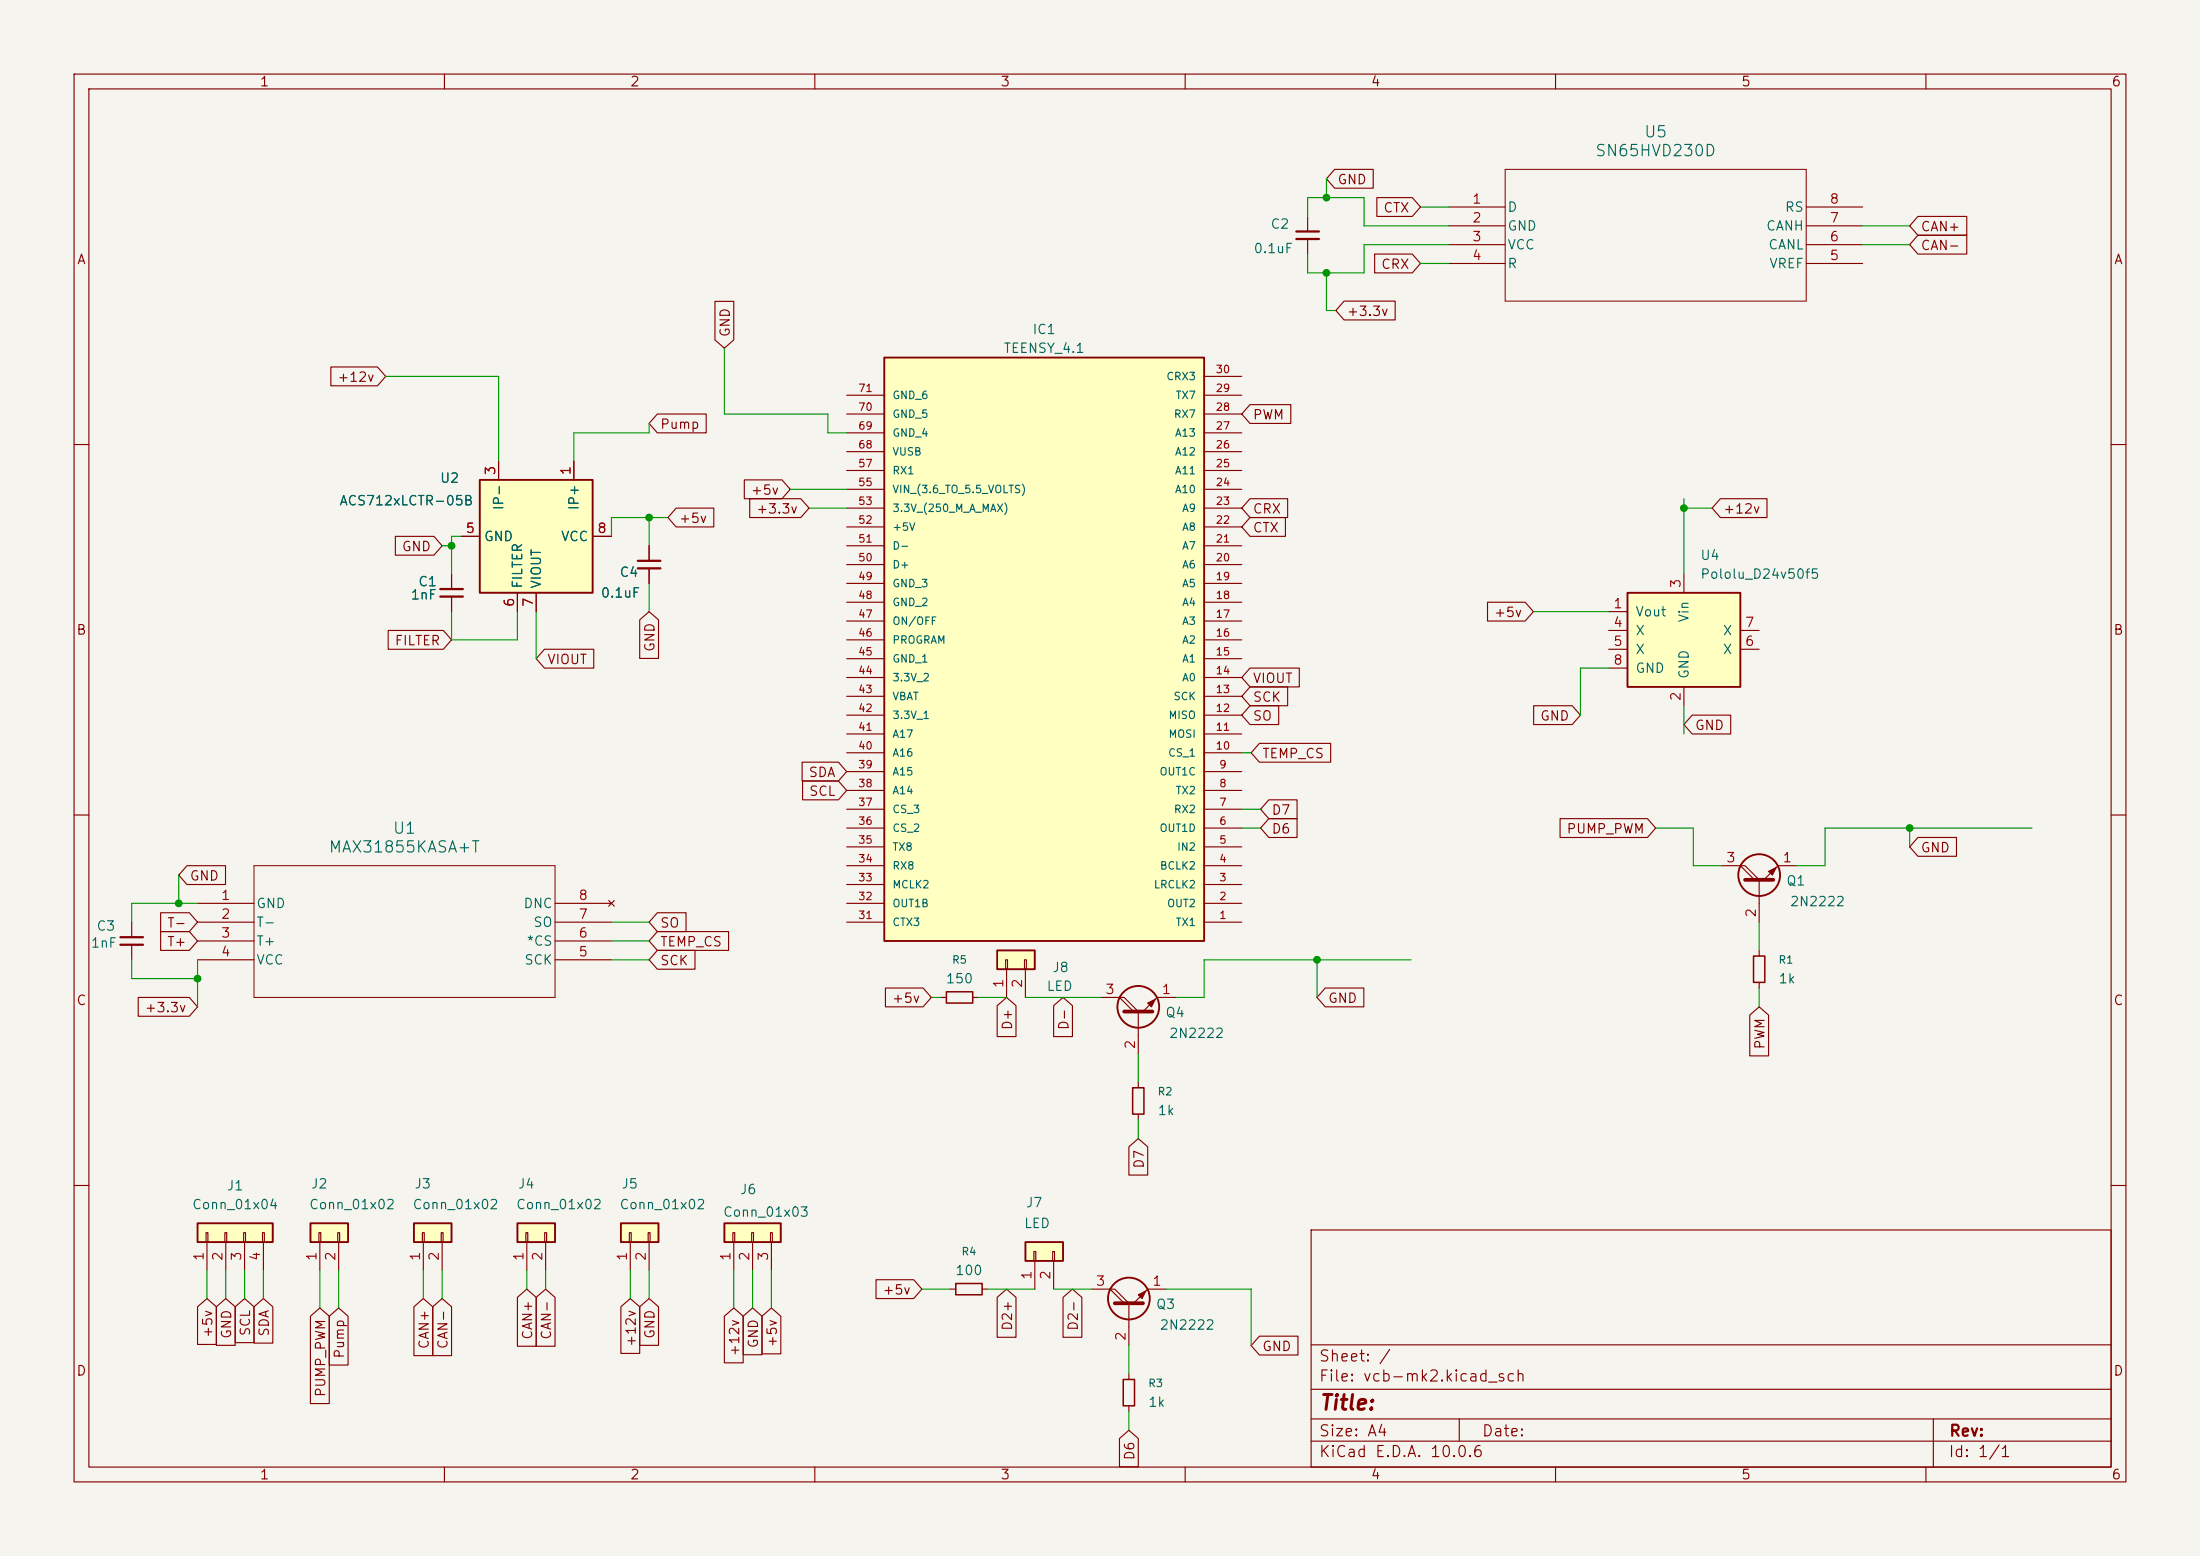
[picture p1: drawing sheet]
<svg xmlns="http://www.w3.org/2000/svg" width="297mm" height="210mm" viewBox="0 0 297 210" stroke-linecap="round" stroke-linejoin="round" font-family="sans-serif">
<path d="M0 0h297v210h-297z" fill="#f5f4ef" stroke="#f5f4ef" stroke-width=".14"/>
<g fill="none" stroke="#840000" stroke-width=".15">
<path d="M10 10h277v190h-277zM12 12h273v186h-273zM60 10v2M110 10v2M160 10v2M210 10v2M260 10v2M10 60h2M285 60h2M10 110h2M285 110h2M10 160h2"/>
<path d="M177 166h108v32h-108zM285 160h2M60 198v2M110 198v2M160 198v2M177 194.5h108M177 191.5h108M177 187.5h108M177 181.5h108M197 191.5v3M210 198v2M260 198v2"/>
<path d="M261 191.5v6.5"/>
</g>
<path d="M41.9 165.1h5.1v2.5h-5.1z" fill="#ffffc2"/>
<g fill="none" stroke="#840000" stroke-width=".25">
<path d="M41.9 165.1h5.1v2.5h-5.1z"/>
<circle cx="153.7" cy="135.9" r="2.82"/>
</g>
<path d="M148.6 134.6h2.5M151.1 134.6h.7l1.9 1.9v5.7M151.1 134.6l1.9 1.9M158.7 134.6h-2.5l-1.9 1.9M153.7 146.1v.7M153.7 150.4v.7M43.1 166.4h.2v1.2h-.2zM43.2 167.6v3.9M45.6 166.4h.2v1.2h-.2zM45.7 167.6v3.9" fill="none" stroke="#840000" stroke-width=".15"/>
<path d="M151.8 136.5h3.8" fill="none" stroke="#840000" stroke-width=".51"/>
<path d="M154.9 135.4l1.1-.5-.6 1z" fill="#840000" stroke="#840000" stroke-width=".15"/>
<path d="M152.9 146.8h1.5v3.6h-1.5z" fill="none" stroke="#840000" stroke-width=".2"/>
<path d="M219.7 80h15.2v12.7h-15.2z" fill="#ffffc2"/>
<g fill="none" stroke="#840000" stroke-width=".25">
<path d="M219.7 80h15.2v12.7h-15.2z"/>
<circle cx="152.4" cy="175.3" r="2.82"/>
</g>
<g fill="none" stroke="#840000" stroke-width=".15">
<path d="M176.5 29.2v2M176.5 32.3v2M87.6 73.7v2M87.6 76.7v2M227.3 77.5v2.5M217.2 82.6h2.5M217.2 85.1h2.5M217.2 87.6h2.5M217.2 90.2h2.5M227.3 92.7v2.6M234.9 85.1h2.6M234.9 87.6h2.6"/>
<path d="M147.3 174h2.6M149.9 174h.6l1.9 1.9v5.7M149.9 174l1.9 1.9M157.5 174h-2.6l-1.9 1.9M152.4 185.4v.8M152.4 189.7v.8"/>
</g>
<path d="M175 31.2h3.1M175 32.3h3.1M86.1 75.7h3.1M86.1 76.7h3.1" fill="none" stroke="#840000" stroke-width=".3"/>
<path d="M150.5 175.9h3.8" fill="none" stroke="#840000" stroke-width=".51"/>
<path d="M153.7 174.8l1-.6-.5 1.1z" fill="#840000" stroke="#840000" stroke-width=".15"/>
<path d="M151.6 186.2h1.6v3.5h-1.6z" fill="none" stroke="#840000" stroke-width=".2"/>
<path d="M26.7 165.1h10.1v2.5h-10.1z" fill="#ffffc2"/>
<g fill="none" stroke="#840000" stroke-width=".25">
<path d="M26.7 165.1h10.1v2.5h-10.1z"/>
<circle cx="237.5" cy="118.1" r="2.82"/>
</g>
<g fill="none" stroke="#840000" stroke-width=".15">
<path d="M195.6 27.9h7.6M195.6 30.5h7.6M195.6 33h7.6M195.6 35.6h7.6M243.8 27.9h7.7M243.8 30.5h7.7M243.8 33h7.7M243.8 35.6h7.7M232.4 116.8h2.5M234.9 116.8h.7l1.9 1.9v5.8M234.9 116.8l2 1.9M242.6 116.8h-2.6l-1.9 1.9"/>
<path d="M17.8 124.5v2M17.8 127.5v2M26.7 121.9h7.6M26.7 124.5h7.6M26.7 127h7.6M26.7 129.5h7.6M74.9 121.9h7.6M74.9 124.5h7.6M74.9 127h7.6M74.9 129.5h7.6M82.2 121.5l.7 .8M82.9 121.5l-.7 .8"/>
<path d="M237.5 128.3v.7M237.5 132.6v.8M27.8 166.4h.3v1.2h-.3zM27.9 167.6v3.9M30.4 166.4h.2v1.2h-.2zM30.5 167.6v3.9M32.9 166.4h.2v1.2h-.2zM33 167.6v3.9M35.4 166.4h.3v1.2h-.3zM35.6 167.6v3.9"/>
</g>
<path d="M235.6 118.7h3.8" fill="none" stroke="#840000" stroke-width=".51"/>
<path d="M238.8 117.6l1-.5-.5 1z" fill="#840000" stroke="#840000" stroke-width=".15"/>
<path d="M16.3 126.5h3M16.3 127.5h3" fill="none" stroke="#840000" stroke-width=".3"/>
<path d="M236.7 129h1.6v3.6h-1.6z" fill="none" stroke="#840000" stroke-width=".2"/>
<path d="M203.2 22.9h40.6v17.7h-40.6zM34.3 116.8h40.6v17.8h-40.6z" fill="none" stroke="#840000" stroke-width=".14"/>
<path d="M55.9 165.1h5.1v2.5h-5.1z" fill="#ffffc2"/>
<path d="M55.9 165.1h5.1v2.5h-5.1z" fill="none" stroke="#840000" stroke-width=".25"/>
<path d="M57 166.4h.3v1.2h-.3zM57.1 167.6v3.9M59.6 166.4h.2v1.2h-.2zM59.7 167.6v3.9" fill="none" stroke="#840000" stroke-width=".15"/>
<path d="M83.8 165.1h5.1v2.5h-5.1z" fill="#ffffc2"/>
<path d="M83.8 165.1h5.1v2.5h-5.1z" fill="none" stroke="#840000" stroke-width=".25"/>
<path d="M85 166.4h.2v1.2h-.2zM85.1 167.6v3.9M87.5 166.4h.3v1.2h-.3zM87.6 167.6v3.9" fill="none" stroke="#840000" stroke-width=".15"/>
<path d="M69.8 165.1h5.1v2.5h-5.1z" fill="#ffffc2"/>
<path d="M69.8 165.1h5.1v2.5h-5.1z" fill="none" stroke="#840000" stroke-width=".25"/>
<path d="M71 166.4h.2v1.2h-.2zM71.1 167.6v3.9M73.5 166.4h.3v1.2h-.3zM73.7 167.6v3.9" fill="none" stroke="#840000" stroke-width=".15"/>
<path d="M138.4 167.6h5.1v2.6h-5.1z" fill="#ffffc2"/>
<path d="M138.4 167.6h5.1v2.6h-5.1z" fill="none" stroke="#840000" stroke-width=".25"/>
<path d="M61 77.5v2M61 80.5v2.1M128.3 174h.7M132.6 174h.7M139.6 168.9h.2v1.3h-.2zM139.7 170.2v3.8M142.1 168.9h.3v1.3h-.3zM142.2 170.2v3.8" fill="none" stroke="#840000" stroke-width=".15"/>
<path d="M129 173.2h3.6v1.6h-3.6z" fill="none" stroke="#840000" stroke-width=".2"/>
<path d="M59.4 79.5h3.1M59.4 80.5h3.1" fill="none" stroke="#840000" stroke-width=".3"/>
<path d="M119.4 48.3h43.2v78.7h-43.2z" fill="#ffffc2"/>
<path d="M119.4 48.3h43.2v78.7h-43.2z" fill="none" stroke="#840000" stroke-width=".25"/>
<g fill="none" stroke="#840000" stroke-width=".15">
<path d="M114.3 58.4h5.1M114.3 55.9h5.1M114.3 53.3h5.1M162.6 58.4h5M162.6 55.9h5M162.6 53.3h5M162.6 50.8h5M114.3 78.7h5.1M114.3 76.2h5.1M114.3 73.7h5.1M114.3 71.1h5.1M114.3 68.6h5.1"/>
<path d="M114.3 66h5.1M114.3 63.5h5.1M114.3 61h5.1M162.6 78.7h5M162.6 76.2h5M162.6 73.7h5M162.6 71.1h5M162.6 68.6h5M162.6 66h5M162.6 63.5h5M162.6 61h5M114.3 99.1h5.1"/>
<path d="M114.3 96.5h5.1M114.3 94h5.1M114.3 91.4h5.1M114.3 88.9h5.1M114.3 86.4h5.1M114.3 83.8h5.1M114.3 81.3h5.1M162.6 99.1h5M162.6 96.5h5M162.6 94h5M162.6 91.4h5M162.6 88.9h5"/>
<path d="M162.6 86.4h5M162.6 83.8h5M162.6 81.3h5M114.3 119.4h5.1M114.3 116.8h5.1M114.3 114.3h5.1M114.3 111.8h5.1M114.3 109.2h5.1M114.3 106.7h5.1M114.3 104.1h5.1M114.3 101.6h5.1M162.6 119.4h5"/>
<path d="M162.6 116.8h5M162.6 114.3h5M162.6 111.8h5M162.6 109.2h5M162.6 106.7h5M162.6 104.1h5M162.6 101.6h5M114.3 124.5h5.1M114.3 121.9h5.1M162.6 124.5h5M162.6 121.9h5"/>
</g>
<path d="M64.8 64.8h15.2v15.2h-15.2z" fill="#ffffc2"/>
<path d="M64.8 64.8h15.2v15.2h-15.2z" fill="none" stroke="#840000" stroke-width=".25"/>
<path d="M62.2 72.4h2.6M67.3 62.2v2.6M77.5 62.2v2.6M80 72.4h2.5M69.8 80v2.6M72.4 80v2.6" fill="none" stroke="#840000" stroke-width=".15"/>
<path d="M134.6 128.3h5.1v2.5h-5.1z" fill="#ffffc2"/>
<path d="M134.6 128.3h5.1v2.5h-5.1z" fill="none" stroke="#840000" stroke-width=".25"/>
<path d="M127 134.6h.8M131.3 134.6h.8M135.8 129.5h.2v1.3h-.2zM135.9 130.8v3.8M138.3 129.5h.3v1.3h-.3zM138.4 130.8v3.8" fill="none" stroke="#840000" stroke-width=".15"/>
<path d="M127.8 133.9h3.5v1.5h-3.5z" fill="none" stroke="#840000" stroke-width=".2"/>
<path d="M97.8 165.1h7.6v2.5h-7.6z" fill="#ffffc2"/>
<path d="M97.8 165.1h7.6v2.5h-7.6z" fill="none" stroke="#840000" stroke-width=".25"/>
<g fill="none" stroke="#840000" stroke-width=".15">
<path d="M180.2 22.9h5.2v2.5h-5.2l-1.1-1.3zM185.6 34.3h5.1l1.1 1.3-1.1 1.2h-5.1zM185.9 26.7h4.8l1.1 1.2-1.1 1.3h-4.8zM258.9 31.7h6.6v2.6h-6.6l-1.1-1.3zM258.9 29.2h6.6v2.6h-6.6l-1.1-1.3zM44.7 49.5h6.3l1.1 1.3-1.1 1.3h-6.3zM88.7 55.9h6.6v2.5h-6.6l-1.1-1.2zM96.5 40.7h2.6v5.2l-1.3 1.1-1.3-1.1zM168.8 54.6h5.5v2.6h-5.5l-1.2-1.3zM181.5 40.6h6.8v2.6h-6.8l-1.2-1.3zM53.4 72.4h5.2l1.1 1.3-1.1 1.2h-5.2zM61 77.5v2"/>
<path d="M62.2 72.4h2.6M67.3 62.2v2.6M77.5 62.2v2.6M80 72.4h2.5M87.6 73.7v2M87.6 76.7v2M91.3 68.6h5.1v2.5h-5.1l-1.1-1.2zM100.5 64.8h5.1l1.1 1.2-1.1 1.3h-5.1zM101.2 67.3h6.9l1.1 1.3-1.1 1.3h-6.9zM168.8 67.3h5v2.6h-5l-1.2-1.3zM168.8 69.8h4.7v2.6h-4.7l-1.2-1.3zM232.3 67.3h6.2v2.6h-6.2l-1.2-1.3z"/>
<path d="M52.4 85.1h7.4l1.2 1.3-1.2 1.2h-7.4zM61 80.5v2.1M69.8 80v2.6M72.4 80v2.6M73.5 87.6h6.7v2.6h-6.7l-1.1-1.3zM86.4 83.7l1.2-1.1 1.3 1.1v5.2h-2.5zM168.8 95.2h3.8v2.6h-3.8l-1.2-1.3zM168.8 90.2h6.6v2.5h-6.6l-1.2-1.3zM168.8 92.7h5v2.6h-5l-1.2-1.3zM200.8 81.3h5.1l1.1 1.3-1.1 1.2h-5.1zM207 95.2h5.2l1.2 1.3-1.2 1.3h-5.2zM228.4 96.5h5.2v2.6h-5.2l-1.1-1.3z"/>
<path d="M25.2 116.8h5.2v2.6h-5.2l-1.1-1.3zM108.3 102.9h4.9l1.1 1.2-1.1 1.3h-4.9zM108.3 105.4h4.9l1.1 1.3-1.1 1.3h-4.9zM170 100.3h9.6v2.6h-9.6l-1.1-1.3zM171.3 107.9h3.8v2.6h-3.8l-1.1-1.3zM171.3 110.5h3.8v2.5h-3.8l-1.1-1.2zM210.6 110.5h11.8l1.1 1.3-1.1 1.2h-11.8zM258.9 113h5.2v2.6h-5.2l-1.1-1.3zM18.7 134.6h6.9l1.1 1.3-1.1 1.3h-6.9zM21.7 125.7h3.9l1.1 1.3-1.1 1.3h-3.9zM21.7 123.2h3.9l1.1 1.3-1.1 1.2h-3.9zM88.7 125.7h9.7v2.6h-9.7l-1.1-1.3z"/>
<path d="M88.7 128.3h5.1v2.5h-5.1l-1.1-1.3zM88.7 123.2h3.9v2.5h-3.9l-1.1-1.2zM119.5 133.3h5.1l1.1 1.3-1.1 1.3h-5.1zM134.6 135.7l1.3-1.1 1.3 1.1v4.2h-2.6zM142.2 135.7l1.3-1.1 1.3 1.1v4.2h-2.6zM178.9 133.3h5.2v2.6h-5.2l-1.1-1.3zM236.2 137l1.3-1.1 1.3 1.1v5.5h-2.6zM152.4 154.8l1.3-1.1 1.2 1.1v3.8h-2.5zM26.7 176.4l1.2-1.1 1.3 1.1v5.1h-2.5zM29.2 176.4l1.3-1.1 1.3 1.1v5.2h-2.6zM31.7 176.4l1.3-1.1 1.3 1.1v4.8h-2.6zM34.3 176.4l1.3-1.1 1.2 1.1v4.9h-2.5z"/>
<path d="M41.9 177.6l1.3-1.1 1.3 1.1v11.8h-2.6zM44.4 177.6l1.3-1.1 1.3 1.1v6.6h-2.6zM55.9 176.4l1.2-1.1 1.3 1.1v6.6h-2.5zM58.4 176.4l1.3-1.1 1.3 1.1v6.6h-2.6zM69.8 175.1l1.3-1.1 1.3 1.1v6.6h-2.6zM72.4 175.1l1.3-1.1 1.2 1.1v6.6h-2.5zM83.8 176.4l1.3-1.1 1.3 1.1v6.3h-2.6zM86.4 176.4l1.2-1.1 1.3 1.1v5.2h-2.5zM97.8 177.6l1.3-1.1 1.2 1.1v6.3h-2.5zM98.9 166.4h.3v1.2h-.3zM99.1 167.6v3.9M100.3 177.6l1.3-1.1 1.3 1.1v5.2h-2.6z"/>
<path d="M101.5 166.4h.2v1.2h-.2zM101.6 167.6v3.9M102.9 177.6l1.2-1.1 1.3 1.1v5.1h-2.5zM104 166.4h.3v1.2h-.3zM104.1 167.6v3.9M118.3 172.7h5l1.2 1.3-1.2 1.3h-5zM134.6 175.1l1.3-1.1 1.3 1.1v5.4h-2.6zM143.5 175.1l1.3-1.1 1.3 1.1v5.4h-2.6zM151.1 194.2l1.3-1.2 1.3 1.2v3.8h-2.6zM170 180.3h5.2v2.6h-5.2l-1.1-1.3z"/>
</g>
<g fill="none" stroke="#009600" stroke-width=".15">
<path d="M176.5 29.2v-2.5h7.6v3.8h11.5M179.1 24.1v2.6M179.1 36.8v5.1h1.2M191.8 35.6h3.8M191.8 27.9h3.8M195.6 33h-11.5v3.8h-7.6v-2.5M251.5 33h6.3M251.5 30.5h6.3M52.1 50.8h15.2v11.4M87.6 57.2v1.2h-10.1v3.8M97.8 47v8.9h14v2.5h2.5M59.7 73.7h1.3"/>
<path d="M62.2 72.4h-1.2v5.1M87.6 69.9v3.8M87.6 78.7v3.9M90.2 69.9h-7.7v2.5M106.7 66h7.6M109.2 68.6h5.1M227.3 67.3v10.2M227.3 68.6h3.8M61 82.6v3.8h8.8v-3.8M72.4 82.6v6.3M207 82.6h10.2M217.2 90.2h-3.8v6.3"/>
<path d="M227.3 95.3v3.8M24.1 118.1v3.8M167.6 111.8h2.6M167.6 109.2h2.6M167.6 101.6h1.3M223.5 111.8h5.1v5h3.8M257.8 111.8v2.5M274.3 111.8h-27.9v5h-3.8M17.8 129.5v2.6h8.9M26.7 129.5v6.4M26.7 121.9h-8.9v2.6M82.5 129.5h5.1"/>
<path d="M82.5 124.5h5.1M82.5 127h5.1M125.7 134.6h1.3M132.1 134.6h3.8M138.4 134.6h10.2M177.8 129.5v5.1M190.5 129.5h-27.9v5.1h-3.9M237.5 124.5v3.8M237.5 133.4v2.5M153.7 142.2v3.9M153.7 151.1v2.6M27.9 171.5v3.8"/>
<path d="M30.5 171.5v3.8M33 171.5v3.8M35.6 171.5v3.8M43.2 171.5v5M45.7 171.5v5M57.1 171.5v3.8M59.7 171.5v3.8M71.1 171.5v2.5M73.7 171.5v2.5M85.1 171.5v3.8M87.6 171.5v3.8M99.1 171.5v5"/>
<path d="M101.6 171.5v5M104.1 171.5v5M124.5 174h3.8M133.3 174h6.4M142.2 174h5.1M157.5 174h11.4v7.6M152.4 181.6v3.8M152.4 190.5v2.5"/>
</g>
<g fill="#009600" stroke="#009600" stroke-width=".14">
<circle cx="87.6" cy="69.9" r=".46"/>
<circle cx="61" cy="73.7" r=".46"/>
<circle cx="177.8" cy="129.5" r=".46"/>
<circle cx="257.8" cy="111.8" r=".46"/>
<circle cx="179.1" cy="26.7" r=".46"/>
<circle cx="179.1" cy="36.8" r=".46"/>
<circle cx="227.3" cy="68.6" r=".46"/>
<circle cx="26.7" cy="132.1" r=".46"/>
<circle cx="24.1" cy="121.9" r=".46"/>
</g>
<text font-size="2" fill="#840000" x="178" y="190.8">Title:</text>
<g font-size="1.5" fill="#006464">
<text x="215.2" y="21.5">SN65HVD230D</text>
<text x="221.8" y="18.9">U5</text>
<text x="52.9" y="112.9">U1</text>
<text x="44.3" y="115.5">MAX31855KASA+T</text>
</g>
<g font-size="1.5" fill="#840000">
<text x="178" y="184.1">Sheet: /</text>
<text x="178" y="186.8">File: vcb-mk2.kicad_sch</text>
<text x="178" y="197">KiCad E.D.A. 10.0.6</text>
<text x="178" y="194.2">Size: A4</text>
<text x="200" y="194.2">Date:</text>
<text x="263" y="197">Id: 1/1</text>
<text x="263" y="194.2">Rev:</text>
</g>
<g font-size="1.3" fill="#840000">
<text x="35" y="12">1</text>
<text x="85" y="12">2</text>
<text x="135" y="12">3</text>
<text x="185" y="12">4</text>
<text x="235" y="12">5</text>
<text x="285" y="12">6</text>
<text x="180.5" y="25.2">GND</text>
<text x="186.7" y="29">CTX</text>
<text x="10.3" y="36">A</text>
<text x="259.2" y="34.1">CAN-</text>
<text x="259.2" y="31.5">CAN+</text>
<text x="285.3" y="36">A</text>
<text x="186.4" y="36.6">CRX</text>
<text x="98.8" y="45.6" transform="rotate(-90 98.8 45.6)">GND</text>
<text x="181.7" y="43">+3.3v</text>
<text x="45.5" y="51.9">+12v</text>
<text x="89" y="58.2">Pump</text>
<text x="169" y="56.9">PWM</text>
<text x="91.6" y="70.9">+5v</text>
<text x="101.3" y="67.1">+5v</text>
<text x="102" y="69.6">+3.3v</text>
<text x="169" y="69.6">CRX</text>
<text x="232.5" y="69.6">+12v</text>
<text x="54.2" y="74.7">GND</text>
<text x="169" y="72.2">CTX</text>
<text x="201.6" y="83.6">+5v</text>
<text x="10.2" y="86">B</text>
<text x="53.2" y="87.4">FILTER</text>
<text x="73.8" y="90">VIOUT</text>
<text x="88.7" y="88.1" transform="rotate(-90 88.7 88.1)">GND</text>
<text x="285.2" y="86">B</text>
<text x="169" y="92.5">VIOUT</text>
<text x="169" y="95">SCK</text>
<text x="169" y="97.6">SO</text>
<text x="207.8" y="97.6">GND</text>
<text x="228.7" y="98.8">GND</text>
<text x="109.1" y="105.2">SDA</text>
<text x="109.1" y="107.7">SCL</text>
<text x="170.3" y="102.7">TEMP_CS</text>
<text x="171.6" y="110.3">D7</text>
<text x="171.6" y="112.8">D6</text>
<text x="211.4" y="112.8">PUMP_PWM</text>
<text x="25.5" y="119.2">GND</text>
<text x="259.2" y="115.4">GND</text>
<text x="22.5" y="125.5">T-</text>
<text x="89" y="125.5">SO</text>
<text x="22.5" y="128.1">T+</text>
<text x="89" y="128.1">TEMP_CS</text>
<text x="89" y="130.6">SCK</text>
<text x="10.2" y="136">C</text>
<text x="19.5" y="136.9">+3.3v</text>
<text x="120.3" y="135.7">+5v</text>
<text x="179.2" y="135.7">GND</text>
<text x="285.2" y="136">C</text>
<text x="136.9" y="139.1" transform="rotate(-90 136.9 139.1)">D+</text>
<text x="144.6" y="139.1" transform="rotate(-90 144.6 139.1)">D-</text>
<text x="238.5" y="141.7" transform="rotate(-90 238.5 141.7)">PWM</text>
<text x="154.7" y="157.8" transform="rotate(-90 154.7 157.8)">D7</text>
<text x="119.1" y="175">+5v</text>
<text x="136.9" y="179.7" transform="rotate(-90 136.9 179.7)">D2+</text>
<text x="145.8" y="179.7" transform="rotate(-90 145.8 179.7)">D2-</text>
<text x="10.2" y="186">D</text>
<text x="29" y="180.7" transform="rotate(-90 29 180.7)">+5v</text>
<text x="31.5" y="180.8" transform="rotate(-90 31.5 180.8)">GND</text>
<text x="34.1" y="180.4" transform="rotate(-90 34.1 180.4)">SCL</text>
<text x="36.6" y="180.5" transform="rotate(-90 36.6 180.5)">SDA</text>
<text x="46.8" y="183.4" transform="rotate(-90 46.8 183.4)">Pump</text>
<text x="58.2" y="182.2" transform="rotate(-90 58.2 182.2)">CAN+</text>
<text x="60.7" y="182.2" transform="rotate(-90 60.7 182.2)">CAN-</text>
<text x="72.2" y="180.9" transform="rotate(-90 72.2 180.9)">CAN+</text>
<text x="74.7" y="180.9" transform="rotate(-90 74.7 180.9)">CAN-</text>
<text x="86.1" y="181.9" transform="rotate(-90 86.1 181.9)">+12v</text>
<text x="88.7" y="180.8" transform="rotate(-90 88.7 180.8)">GND</text>
<text x="100.1" y="183.1" transform="rotate(-90 100.1 183.1)">+12v</text>
<text x="102.7" y="182.1" transform="rotate(-90 102.7 182.1)">GND</text>
<text x="105.2" y="181.9" transform="rotate(-90 105.2 181.9)">+5v</text>
<text x="170.3" y="182.7">GND</text>
<text x="285.2" y="186">D</text>
<text x="44.2" y="188.6" transform="rotate(-90 44.2 188.6)">PUMP_PWM</text>
<text x="153.5" y="197.2" transform="rotate(-90 153.5 197.2)">D6</text>
<text x="35" y="200">1</text>
<text x="85" y="200">2</text>
<text x="135" y="200">3</text>
<text x="185" y="200">4</text>
<text x="235" y="200">5</text>
<text x="285" y="200">6</text>
</g>
<g font-size="1.3" fill="#a90000">
<text x="198.7" y="27.8">1</text>
<text x="246.9" y="27.8">8</text>
<text x="198.7" y="30.3">2</text>
<text x="198.7" y="32.9">3</text>
<text x="198.7" y="35.4">4</text>
<text x="246.9" y="35.4">5</text>
<text x="246.9" y="32.9">6</text>
<text x="246.9" y="30.3">7</text>
<text x="67.2" y="64.2" transform="rotate(-90 67.2 64.2)">3</text>
<text x="77.3" y="64.2" transform="rotate(-90 77.3 64.2)">1</text>
<text x="62.8" y="72.3">5</text>
<text x="80.5" y="72.3">8</text>
<text x="69.7" y="82" transform="rotate(-90 69.7 82)">6</text>
<text x="72.3" y="82" transform="rotate(-90 72.3 82)">7</text>
<text x="217.7" y="82.4">1</text>
<text x="227.2" y="79.5" transform="rotate(-90 227.2 79.5)">3</text>
<text x="217.7" y="85">4</text>
<text x="217.7" y="87.5">5</text>
<text x="235.5" y="87.5">6</text>
<text x="235.5" y="85">7</text>
<text x="217.7" y="90">8</text>
<text x="227.2" y="94.7" transform="rotate(-90 227.2 94.7)">2</text>
<text x="232.9" y="116.7">3</text>
<text x="240.6" y="116.7">1</text>
<text x="29.7" y="121.8">1</text>
<text x="29.7" y="124.3">2</text>
<text x="78" y="124.3">7</text>
<text x="78" y="121.8">8</text>
<text x="237.4" y="123.9" transform="rotate(-90 237.4 123.9)">2</text>
<text x="29.7" y="126.9">3</text>
<text x="29.7" y="129.4">4</text>
<text x="78" y="129.4">5</text>
<text x="78" y="126.9">6</text>
<text x="135.8" y="133.4" transform="rotate(-90 135.8 133.4)">1</text>
<text x="138.3" y="133.4" transform="rotate(-90 138.3 133.4)">2</text>
<text x="149.1" y="134.5">3</text>
<text x="156.7" y="134.5">1</text>
<text x="153.5" y="141.7" transform="rotate(-90 153.5 141.7)">2</text>
<text x="27.8" y="170.3" transform="rotate(-90 27.8 170.3)">1</text>
<text x="30.3" y="170.3" transform="rotate(-90 30.3 170.3)">2</text>
<text x="32.9" y="170.3" transform="rotate(-90 32.9 170.3)">3</text>
<text x="35.4" y="170.3" transform="rotate(-90 35.4 170.3)">4</text>
<text x="43" y="170.3" transform="rotate(-90 43 170.3)">1</text>
<text x="45.6" y="170.3" transform="rotate(-90 45.6 170.3)">2</text>
<text x="57" y="170.3" transform="rotate(-90 57 170.3)">1</text>
<text x="59.6" y="170.3" transform="rotate(-90 59.6 170.3)">2</text>
<text x="71" y="170.3" transform="rotate(-90 71 170.3)">1</text>
<text x="73.5" y="170.3" transform="rotate(-90 73.5 170.3)">2</text>
<text x="85" y="170.3" transform="rotate(-90 85 170.3)">1</text>
<text x="87.5" y="170.3" transform="rotate(-90 87.5 170.3)">2</text>
<text x="98.9" y="170.3" transform="rotate(-90 98.9 170.3)">1</text>
<text x="101.5" y="170.3" transform="rotate(-90 101.5 170.3)">2</text>
<text x="104" y="170.3" transform="rotate(-90 104 170.3)">3</text>
<text x="139.6" y="172.8" transform="rotate(-90 139.6 172.8)">1</text>
<text x="142.1" y="172.8" transform="rotate(-90 142.1 172.8)">2</text>
<text x="147.9" y="173.9">3</text>
<text x="155.5" y="173.9">1</text>
<text x="152.3" y="181.1" transform="rotate(-90 152.3 181.1)">2</text>
</g>
<g font-size="1.3" fill="#006464">
<text x="203.4" y="28.9">D</text>
<text x="240.9" y="28.9">RS</text>
<text x="169.1" y="34.5">0.1uF</text>
<text x="171.4" y="31.2">C2</text>
<text x="203.4" y="31.4">GND</text>
<text x="203.4" y="34">VCC</text>
<text x="238.3" y="31.4">CANH</text>
<text x="238.6" y="34">CANL</text>
<text x="203.4" y="36.5">R</text>
<text x="238.8" y="36.5">VREF</text>
<text x="135.4" y="48">TEENSY_4.1</text>
<text x="139.3" y="45.4">IC1</text>
<text x="59.3" y="65.5">U2</text>
<text x="45.7" y="68.5">ACS712xLCTR-05B</text>
<text x="68.3" y="69" transform="rotate(-90 68.3 69)">IP-</text>
<text x="78.4" y="69" transform="rotate(-90 78.4 69)">IP+</text>
<text x="65.3" y="73.4">GND</text>
<text x="75.6" y="73.4">VCC</text>
<text x="229.5" y="75.9">U4</text>
<text x="55.4" y="81.2">1nF</text>
<text x="56.4" y="79.4">C1</text>
<text x="70.8" y="79.5" transform="rotate(-90 70.8 79.5)">FILTER</text>
<text x="73.4" y="79.5" transform="rotate(-90 73.4 79.5)">VIOUT</text>
<text x="81" y="81">0.1uF</text>
<text x="83.6" y="78.2">C4</text>
<text x="220.7" y="83.5">Vout</text>
<text x="229.5" y="78.4">Pololu_D24v50f5</text>
<text x="220.7" y="86.1">X</text>
<text x="220.7" y="88.6">X</text>
<text x="228.3" y="84.1" transform="rotate(-90 228.3 84.1)">Vin</text>
<text x="232.5" y="88.6">X</text>
<text x="232.5" y="86.1">X</text>
<text x="220.7" y="91.1">GND</text>
<text x="228.3" y="91.7" transform="rotate(-90 228.3 91.7)">GND</text>
<text x="241.1" y="119.8">Q1</text>
<text x="12.9" y="125.9">C3</text>
<text x="34.5" y="122.9">GND</text>
<text x="34.5" y="125.4">T-</text>
<text x="70.6" y="122.9">DNC</text>
<text x="71.9" y="125.4">SO</text>
<text x="241.6" y="122.6">2N2222</text>
<text x="12.2" y="128.2">1nF</text>
<text x="34.5" y="128">T+</text>
<text x="34.5" y="130.5">VCC</text>
<text x="70.7" y="130.5">SCK</text>
<text x="71" y="128">*CS</text>
<text x="142" y="131.5">J8</text>
<text x="127.6" y="133">150</text>
<text x="141.2" y="134.1">LED</text>
<text x="157.2" y="137.6">Q4</text>
<text x="240" y="133">1k</text>
<text x="157.7" y="140.4">2N2222</text>
<text x="156.2" y="150.8">1k</text>
<text x="30.5" y="161">J1</text>
<text x="41.9" y="160.7">J2</text>
<text x="55.9" y="160.7">J3</text>
<text x="69.8" y="160.7">J4</text>
<text x="83.8" y="160.7">J5</text>
<text x="99.8" y="161.5">J6</text>
<text x="25.8" y="163.5">Conn_01x04</text>
<text x="41.6" y="163.5">Conn_01x02</text>
<text x="55.6" y="163.5">Conn_01x02</text>
<text x="69.6" y="163.5">Conn_01x02</text>
<text x="83.6" y="163.5">Conn_01x02</text>
<text x="97.5" y="164.5">Conn_01x03</text>
<text x="138.2" y="166.1">LED</text>
<text x="138.4" y="163.3">J7</text>
<text x="128.9" y="172.4">100</text>
<text x="156" y="177">Q3</text>
<text x="156.5" y="179.8">2N2222</text>
<text x="154.9" y="190.2">1k</text>
</g>
<g font-size="1" fill="#a90000">
<text x="115.8" y="53.2">71</text>
<text x="164" y="53.2">29</text>
<text x="164" y="50.6">30</text>
<text x="115.8" y="58.2">69</text>
<text x="115.8" y="55.7">70</text>
<text x="164" y="58.2">27</text>
<text x="164" y="55.7">28</text>
<text x="115.8" y="65.9">55</text>
<text x="115.8" y="63.3">57</text>
<text x="115.8" y="60.8">68</text>
<text x="164" y="65.9">24</text>
<text x="164" y="63.3">25</text>
<text x="164" y="60.8">26</text>
<text x="115.8" y="70.9">52</text>
<text x="115.8" y="68.4">53</text>
<text x="164" y="70.9">22</text>
<text x="164" y="68.4">23</text>
<text x="115.8" y="76">50</text>
<text x="115.8" y="73.5">51</text>
<text x="164" y="76">20</text>
<text x="164" y="73.5">21</text>
<text x="115.8" y="83.6">47</text>
<text x="115.8" y="81.1">48</text>
<text x="115.8" y="78.6">49</text>
<text x="164" y="83.6">17</text>
<text x="164" y="81.1">18</text>
<text x="164" y="78.6">19</text>
<text x="115.8" y="88.7">45</text>
<text x="115.8" y="86.2">46</text>
<text x="164" y="88.7">15</text>
<text x="164" y="86.2">16</text>
<text x="115.8" y="93.8">43</text>
<text x="115.8" y="91.3">44</text>
<text x="164" y="93.8">13</text>
<text x="164" y="91.3">14</text>
<text x="115.8" y="101.4">40</text>
<text x="115.8" y="98.9">41</text>
<text x="115.8" y="96.3">42</text>
<text x="164" y="101.4">10</text>
<text x="164" y="98.9">11</text>
<text x="164" y="96.3">12</text>
<text x="115.8" y="106.5">38</text>
<text x="115.8" y="104">39</text>
<text x="164.5" y="106.5">8</text>
<text x="164.5" y="104">9</text>
<text x="115.8" y="111.6">36</text>
<text x="115.8" y="109">37</text>
<text x="164.5" y="111.6">6</text>
<text x="164.5" y="109">7</text>
<text x="115.8" y="119.2">33</text>
<text x="115.8" y="116.7">34</text>
<text x="115.8" y="114.1">35</text>
<text x="164.5" y="119.2">3</text>
<text x="164.5" y="116.7">4</text>
<text x="164.5" y="114.1">5</text>
<text x="115.8" y="124.3">31</text>
<text x="115.8" y="121.7">32</text>
<text x="164.5" y="124.3">1</text>
<text x="164.5" y="121.7">2</text>
</g>
<g font-size="1" fill="#006464">
<text x="157.4" y="51.6">CRX3</text>
<text x="120.4" y="59.2">GND_4</text>
<text x="120.4" y="56.6">GND_5</text>
<text x="120.4" y="54.1">GND_6</text>
<text x="158.4" y="56.6">RX7</text>
<text x="158.5" y="59.2">A13</text>
<text x="158.6" y="54.1">TX7</text>
<text x="120.4" y="64.3">RX1</text>
<text x="120.4" y="61.7">VUSB</text>
<text x="158.5" y="64.3">A11</text>
<text x="158.5" y="61.7">A12</text>
<text x="120.4" y="71.9">+5V</text>
<text x="120.4" y="69.3">3.3V_(250_M_A_MAX)</text>
<text x="120.4" y="66.8">VIN_(3.6_TO_5.5_VOLTS)</text>
<text x="158.5" y="66.8">A10</text>
<text x="159.5" y="71.9">A8</text>
<text x="159.5" y="69.3">A9</text>
<text x="120.4" y="77">D+</text>
<text x="120.4" y="74.4">D-</text>
<text x="159.5" y="77">A6</text>
<text x="159.5" y="74.4">A7</text>
<text x="120.4" y="82">GND_2</text>
<text x="120.4" y="79.5">GND_3</text>
<text x="159.5" y="82">A4</text>
<text x="159.5" y="79.5">A5</text>
<text x="120.4" y="89.7">GND_1</text>
<text x="120.4" y="87.1">PROGRAM</text>
<text x="120.4" y="84.6">ON/OFF</text>
<text x="159.5" y="89.7">A1</text>
<text x="159.5" y="87.1">A2</text>
<text x="159.5" y="84.6">A3</text>
<text x="120.4" y="94.7">VBAT</text>
<text x="120.4" y="92.2">3.3V_2</text>
<text x="158.3" y="94.7">SCK</text>
<text x="159.5" y="92.2">A0</text>
<text x="120.4" y="99.8">A17</text>
<text x="120.4" y="97.3">3.3V_1</text>
<text x="157.7" y="99.8">MOSI</text>
<text x="157.7" y="97.3">MISO</text>
<text x="120.4" y="107.4">A14</text>
<text x="120.4" y="104.9">A15</text>
<text x="120.4" y="102.4">A16</text>
<text x="156.5" y="104.9">OUT1C</text>
<text x="157.6" y="102.4">CS_1</text>
<text x="158.6" y="107.4">TX2</text>
<text x="120.4" y="112.5">CS_2</text>
<text x="120.4" y="110">CS_3</text>
<text x="156.5" y="112.5">OUT1D</text>
<text x="158.4" y="110">RX2</text>
<text x="120.4" y="117.6">RX8</text>
<text x="120.4" y="115.1">TX8</text>
<text x="156.5" y="117.6">BCLK2</text>
<text x="158.8" y="115.1">IN2</text>
<text x="120.4" y="125.2">CTX3</text>
<text x="120.4" y="122.7">OUT1B</text>
<text x="120.4" y="120.1">MCLK2</text>
<text x="155.7" y="120.1">LRCLK2</text>
<text x="157.5" y="122.7">OUT2</text>
<text x="158.6" y="125.2">TX1</text>
<text x="128.4" y="130.3">R5</text>
<text x="240" y="130.3">R1</text>
<text x="156.2" y="148.1">R2</text>
<text x="129.7" y="169.7">R4</text>
<text x="154.9" y="187.5">R3</text>
</g>
</svg>
